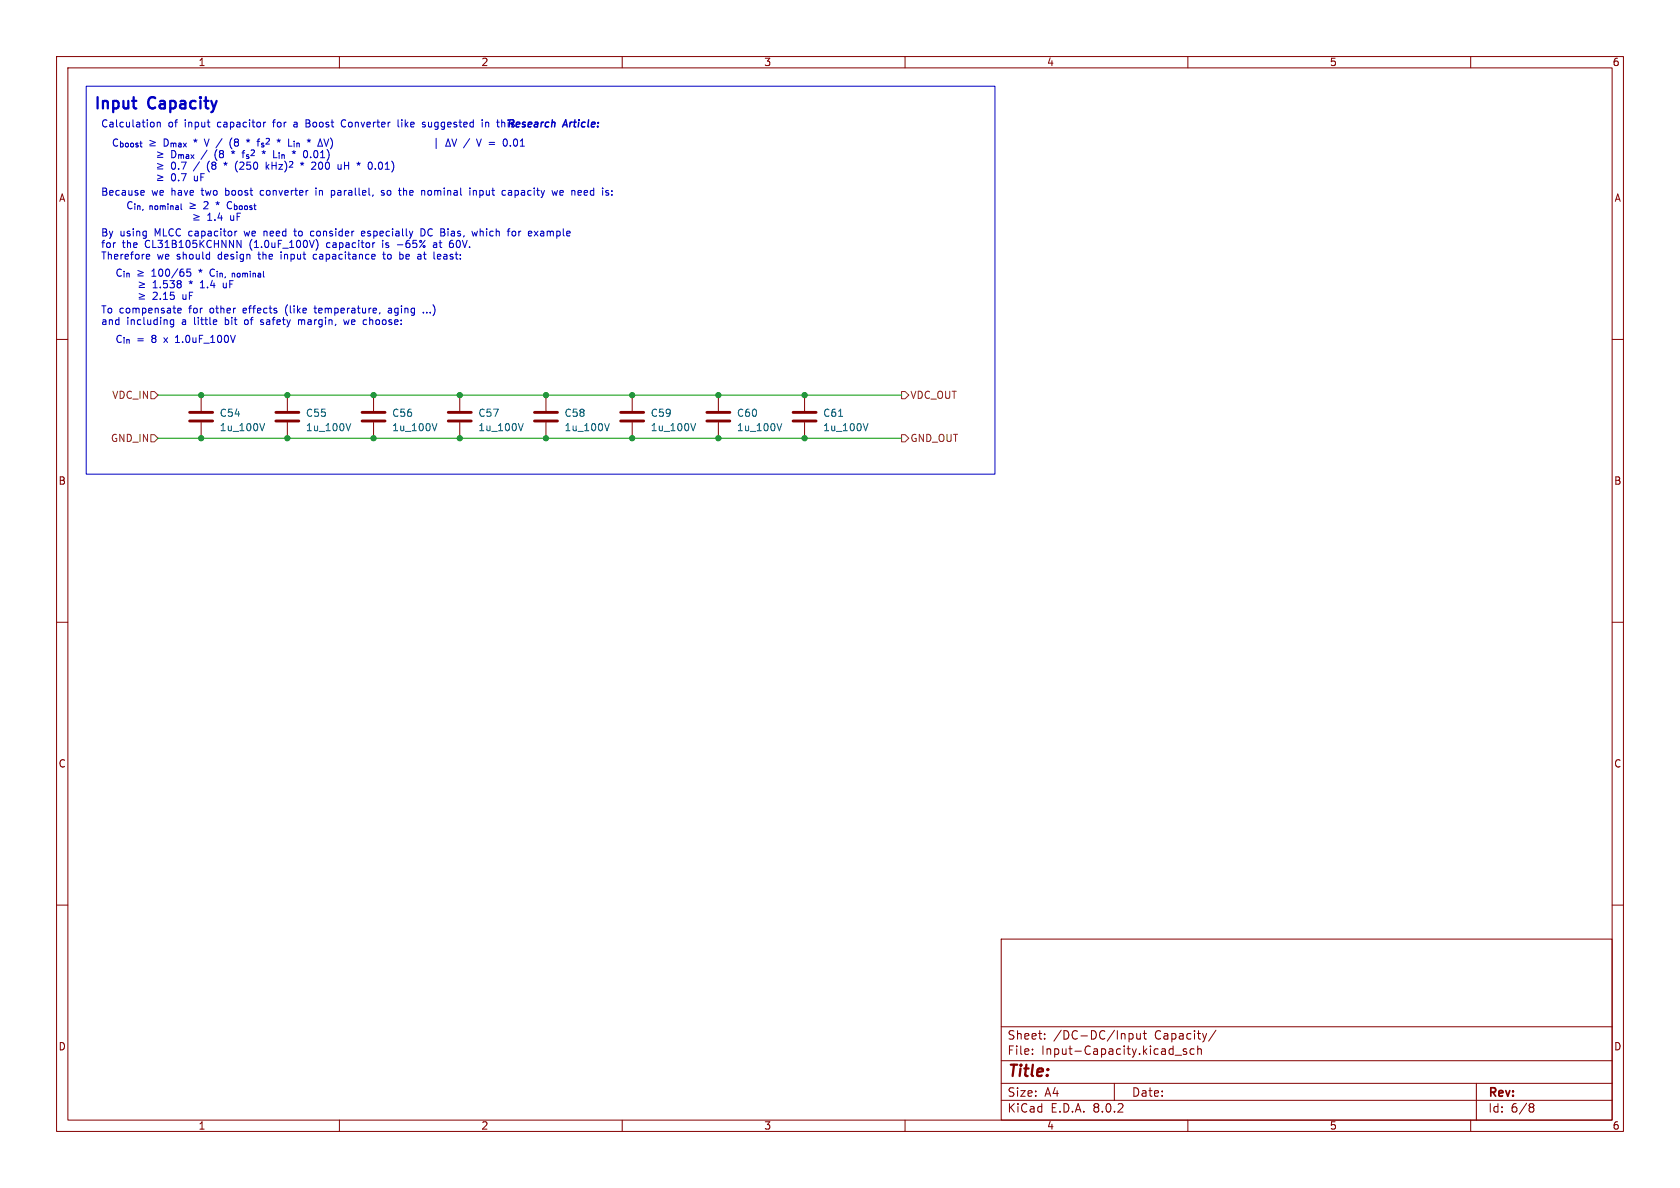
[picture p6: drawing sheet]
<svg xmlns="http://www.w3.org/2000/svg" width="297mm" height="210mm" viewBox="0 0 297 210" stroke-linecap="round" stroke-linejoin="round" font-family="sans-serif">
<g fill="none" stroke="#840000" stroke-width=".18">
<path d="M10 10h277v190h-277zM12 12h273v186h-273zM60 10v2M110 10v2M160 10v2M210 10v2M260 10v2M10 60h2M285 60h2M35.6 69.9v2.7M35.6 74.7v2.8M50.8 69.9v2.7"/>
<path d="M50.8 74.7v2.8M66 69.9v2.7M66 74.7v2.8M81.3 69.9v2.7M81.3 74.7v2.8M96.5 69.9v2.7M96.5 74.7v2.8M111.8 69.9v2.7M111.8 74.7v2.8M127 69.9v2.7M127 74.7v2.8M142.2 69.9v2.7"/>
<path d="M142.2 74.7v2.8M10 110h2M285 110h2M10 160h2M285 160h2M177 166h108v32h-108zM60 198v2M110 198v2M160 198v2M177 194.5h108M177 191.5h108M177 187.5h108"/>
<path d="M177 181.5h108M182.5 186.3v.1M182.5 185.5v.1M184.7 183.6v.1M184.7 182.8v.1M197 191.5v3M199.6 182.7v1.5M199.6 182.8l.4-.1 .3 .3v.4l-.1 .2h-.6M201 182.7v.9l.4 .1 .2-.1M201.6 182.7v1M202.1 182.7h.6M202.3 182.2v1.3l.4 .2"/>
<path d="M207.7 186.5h1.2M209.7 185.5l-.3-.1-.2 .2v.2l.5 .2v.3h-.5M210 198v2M211.1 185.5l-.4-.1-.3 .3v.4l.1 .2h.6M211.7 185.5l.3-.1 .3 .1 .1 .9M211.7 184.9v1.5M215 182.1l-1.3 2M260 198v2M261 191.5v6.5M270.6 195.1h.3l.3 .3-.3 .3M270.6 195.7h.3M270.9 195.7l.2 .2 .1 .4-.3 .3h-.3"/>
</g>
<g fill="none" stroke="#840000" stroke-width=".51">
<path d="M33.5 74.4h4.1M33.5 72.9h4.1M48.8 74.4h4M48.8 72.9h4M64 74.4h4.1M64 72.9h4.1M79.2 74.4h4.1M79.2 72.9h4.1M94.5 74.4h4.1M94.5 72.9h4.1M109.7 74.4h4.1M109.7 72.9h4.1"/>
<path d="M125 74.4h4M125 72.9h4M140.2 74.4h4.1M140.2 72.9h4.1"/>
</g>
<path d="M46.8 74.9l-.5 1.2M62 74.9l-.4 1.2M77.2 74.9l-.4 1.2M92.5 74.9l-.4 1.2M107.7 74.9l-.4 1.2M123 74.9l-.5 1.2M138.2 74.9l-.4 1.2M148.2 73.6h.8M153.4 74.9l-.4 1.2" fill="none" stroke="#006464" stroke-width=".18"/>
<path d="M26.7 69.2h.6l.6 .7-.6 .6h-.6zM26.7 76.8h.6l.6 .7-.6 .6h-.6zM159.4 69.2h.6l.7 .7-.7 .6h-.6zM159.4 76.8h.6l.7 .7-.7 .6h-.6z" fill="none" stroke="#725600" stroke-width=".18"/>
<g fill="none" stroke="#0000c2" stroke-width=".18">
<path d="M15.2 15.2h160.7v68.6h-160.7zM25.1 33.7h.3l.1 .3-.6 .1M25.4 34.5h-.3M27 21.6l.3 .2v.4l-.3 .2M27.4 36.6l.2-.2 .3 .2-.1 .4-.2 .1-.2-.2M27.8 21.7l.2-.1 .3 .1v.7M27.8 21.6v.8M27.8 27.8h1M27.8 26.9l1 .3-1 .4M27.8 29.9h1M27.8 28.9l1 .4-1 .3M27.8 31.9h1"/>
<path d="M27.8 30.9l1 .4-1 .4M34.2 38.9h1M34.2 37.9l1 .4-1 .4M34.9 31.1v.9M34.9 31.9l-.2 .1M35.3 28.6l-1.1 1.6M36.1 35.7l.4-.1 .3 .4-.8 .9h.8M37.4 29l.3 .2M37.7 29.2l-.3 .2 .1 .4 .2 .1h.3M37.7 29.2h.2M37.9 29.2l.1 .1M38 29.1l-.1 .1"/>
<path d="M39 27.2h.3M39.3 27.2h.1M39.4 27.1l-.1 .1M39.4 27.8l-.4 .1M41 24.4a1.47 1.47 0 0 0 0 1.9M41.7 29.9l.3 .5M41.9 38.3h.4M42.6 36.4l.2 .2v.3l-.2 .2M42.9 28.7l.2 .2v.3l-.8 .7h.8M43.2 36.9l.2 .2 .4-.2M43.6 24.7l.3 .2M43.9 24.6v.3"/>
<path d="M43.9 24.9l-.2 .2M43.9 24.9l.1 .2M44 27.9l-.1 .1h-.3M44.2 24.7l-.3 .2M44.6 36.9l-.2 .2-.3-.1M44.8 26.5l-.4 .1M44.9 36.4h.4M44.9 26.9l-.5 .6h.6M45 36v.9l.3 .2M46.2 33.7l-.2 .2v.4l.2 .2M46.6 21.6v.8M46.6 25.3h-.2l-.2 .1 .1 .2 .3 .1v.2h-.4"/>
<path d="M47 21.6l-.4 .2M47 24.6l.4-.1 .2 .2-.6 .8h.6M48.1 28.7v1.2M48.1 29.3h.7M48.8 28.7v1.2M49 24.7l.3 .2M49.3 24.6v.3M49.3 24.9l-.2 .2M49.3 24.9l.2 .2M49.6 24.7l-.3 .2M52 25v.1M52 25.3v.7"/>
<path d="M52.1 21.6l-.1 .1M52.1 22l-.2 .1 .2 .3M52.5 25.4l.4-.1v.7M52.5 25.3v.7M54.1 22.4h.5M54.1 21.2h.4M54.1 21.8h.4M54.3 24.7l.3 .2M54.6 24.6v.3M54.6 24.9l-.2 .2M54.6 24.9l.2 .2M54.9 24.7l-.3 .2"/>
<path d="M55.9 33.2v.2M55.9 33.7v.8M57.3 24.6l.4 1.2 .4-1.2M58.4 24.4a1.47 1.47 0 0 1 .1 1.9M58.6 33.7h.3l.2 .1M58.6 33.7v1.2M59.1 34.4l-.2 .1h-.3M60.9 21.2a.64 .64 0 0 0-.6 .6 .64 .64 0 0 0 .6 .6M60.9 29.3h.7M61.6 28.7v1.2M65.5 28.7a.79 .79 0 0 1 0 1.2M67.9 33.7h-.3l-.2 .1 .1 .2 .4 .1v.4h-.5"/>
<path d="M70.4 21.2v1.1l.2 .1M71 21.2v.1M71 21.6v.8M71.3 33.2v1.3M71.5 33.7l-.2 .1M74.7 21.7h.5M74.7 22l.5 .2v.2h-.4M75 33.7l.1 .8M75.7 33.8v.6M77.1 24.4v1.9M79.2 24.6l.4 1.2h-.8zM79.9 24.6l.4 1.2 .4-1.2"/>
<path d="M83 24.5l-1.1 1.6M83.1 33.2v.2M83.1 33.7v.8M83.7 33.8l.2-.1h.3v.8M83.7 33.7v.8M84.2 24.6l.5 1.2 .4-1.2M85.2 21.2v.1M85.2 21.6v.8M85.9 21.7l.3-.1 .2 .2M85.9 21.6v.8M86.5 25.2h.9M86.5 25.5h.9"/>
<path d="M89.1 21.6l-.3 .1M89.2 33.7h.2M89.3 24.6a.68 .68 0 0 1 .4 .6 .68 .68 0 0 1-.4 .6M89.4 34.5h-.2M89.9 33.7h.5M90.2 25.7v.1M90.3 34h-.3l-.2 .2 .1 .3h.4M90.9 24.7l.2-.1a.68 .68 0 0 1 .4 .6 .68 .68 0 0 1-.4 .6l-.2-.1-.1-.3zM92 25.8h.7M92 24.9l.3-.3v1.2M98.6 33.7l-.3 .8-.2-.6-.3 .6M99.4 33.7h-.2l-.2 .1v.7h.4"/>
<path d="M99.6 34l-.6 .1M102.7 33.7l.1 .3-.6 .1M108.2 34.4v.1M108.2 33.7v.1M25.9 45.7h.5M25.9 45h.4l.2 .3-.6 .1M30.7 56.5v1.1l-.2 .2-.3-.1M30.7 56.6l-.4-.1-.2 .3 .1 .5h.5M31.1 59.6h-.1M31.4 54.9l.6-.1v-.3h-.4l-.2 .2 .1 .6h.5M32.3 52.1v.6l.4 .2M33.4 49.8l.3 .1"/>
<path d="M33.7 47.6h-.6l-.1 .6 .2-.1h.4l.1 .2v.4l-.2 .1-.5-.1M33.7 49.6v.3M33.7 49.9l-.2 .3M33.7 49.9l.2 .3M34 49.8l-.3 .1M35.4 50.9h.7M35.4 50l.4-.4v1.3M38.3 56.6v.2l-.6 .1M39.5 50.7l.2 .2 .3-.1M40 50v.9M41.5 40.9v.8M41.9 40.9l-.4 .2"/>
<path d="M41.9 42.5l.7 1.3v-1.3M42.9 48.3v.7M42.9 48.4l.3-.1 .1 .1M43.3 48.4v.6M43.3 56.6l-.1 .2 .1 .5M43.7 48.3h-.2l-.2 .1M46.1 57.3l.3 .1M46.4 56.5l-.3 .2v.2h.3M46.7 40.9v.8M46.8 40.9l-.1 .1M49.7 45v.8M50.6 54.2l-.1 .5 .1 .7"/>
<path d="M51.9 40.9h.5M52.1 40.4v1.1l.3 .2M52.8 56.6l.3-.1 .2 .2M52.8 56.5v.9M55 41.6l.1 .1h.4M55.5 54.5h.5M55.5 40.9h-.4l-.1 .1M55.7 54.1v1l.3 .2M55.9 45h-.4l-.1 .2v.5l.5 .1M55.9 42.4a1.49 1.49 0 0 1 0 1.8M60.8 56.5l.2 .9 .2-.6 .3 .6 .2-.9M63.9 41.3l.6-.1-.1-.3h-.3l-.2 .1 .1 .7h.4"/>
<path d="M66.1 45l.2 .3-.6 .1M66.3 45.7l-.2 .1M66.3 42.9l-.3 .1M67.2 55.3l-.2 .2M67.7 45h.4M67.7 42.9v.9M67.8 44.5v1.1l.3 .2M68.7 54.5h.5M69.2 54.8h-.4l-.2 .2 .2 .3h.4M70.3 43.3h.9M70.8 45h.4l.1 .2-.1 .5-.4 .1M74.4 45v.8"/>
<path d="M74.4 45.7l-.1 .1M74.4 45.3h-.1M74.4 40.4a.64 .64 0 0 1 .8 .7 .64 .64 0 0 1-.8 .6zM74.8 55.2v.1M75.5 55.2v.1M76.7 43h.4M77.2 43.2l-.4 .1-.2 .2 .2 .3 .4-.1M77.3 45.6l.2 .2 .4-.1M77.9 45h-.4l-.2 .1M77.9 45.3l-.6 .1M79.7 43h.2l.3 .2-.1 .4-.4 .2M84.4 40.9l-.2 .8-.3-.6"/>
<path d="M90.6 40.9h.3l.3 .2v.4l-.3 .2h-.3l-.1-.2zM94.4 40.9l.7 .8M95.1 40.9l-.7 .8M31 60.5h.7"/>
</g>
<path d="M27.9 77.5h131.5M27.9 69.9h131.5" fill="none" stroke="#009600" stroke-width=".18"/>
<g fill="#009600" stroke="#009600" stroke-width=".18">
<circle cx="111.8" cy="69.9" r=".46"/>
<circle cx="111.8" cy="77.5" r=".46"/>
<circle cx="127" cy="69.9" r=".46"/>
<circle cx="142.2" cy="77.5" r=".46"/>
<circle cx="142.2" cy="69.9" r=".46"/>
<circle cx="127" cy="77.5" r=".46"/>
<circle cx="81.3" cy="77.5" r=".46"/>
<circle cx="66" cy="77.5" r=".46"/>
<circle cx="50.8" cy="69.9" r=".46"/>
<circle cx="50.8" cy="77.5" r=".46"/>
<circle cx="66" cy="69.9" r=".46"/>
<circle cx="35.6" cy="69.9" r=".46"/>
<circle cx="35.6" cy="77.5" r=".46"/>
<circle cx="96.5" cy="77.5" r=".46"/>
<circle cx="81.3" cy="69.9" r=".46"/>
<circle cx="96.5" cy="69.9" r=".46"/>
</g>
<g font-size="2.8" fill="#0000c2">
<text x="16.5" y="19.4">Input</text>
<text x="26.4" y="19.4">Capacity</text>
</g>
<text font-size="2.8" fill="#840000" x="178" y="190.9">Title:</text>
<g font-size="2.1" fill="#840000">
<text x="178" y="184">Sheet:</text>
<text x="186.2" y="184">/DC-DC/Input</text>
<text x="204.2" y="184">Capacity/</text>
<text x="178" y="186.7">File:</text>
<text x="184.1" y="186.7">Input-Capacity.kicad_sch</text>
<text x="178" y="196.9">KiCad</text>
<text x="178" y="194.1">Size:</text>
<text x="184.7" y="194.1">A4</text>
<text x="185.7" y="196.9">E.D.A.</text>
<text x="193.3" y="196.9">8.0.2</text>
<text x="200" y="194.1">Date:</text>
<text x="263" y="194.3">Rev:</text>
<text x="263" y="196.9">Id:</text>
<text x="267.1" y="196.9">6/8</text>
</g>
<g font-size="1.8" fill="#840000">
<text x="35" y="11.9">1</text>
<text x="85" y="11.9">2</text>
<text x="135" y="11.9">3</text>
<text x="185" y="11.9">4</text>
<text x="235" y="11.9">5</text>
<text x="285" y="11.9">6</text>
<text x="10.3" y="35.9">A</text>
<text x="285.3" y="35.9">A</text>
<text x="10.3" y="85.9">B</text>
<text x="285.3" y="85.9">B</text>
<text x="10.3" y="135.9">C</text>
<text x="285.3" y="135.9">C</text>
<text x="10.3" y="185.9">D</text>
<text x="285.3" y="185.9">D</text>
<text x="35" y="199.9">1</text>
<text x="85" y="199.9">2</text>
<text x="135" y="199.9">3</text>
<text x="185" y="199.9">4</text>
<text x="235" y="199.9">5</text>
<text x="285" y="199.9">6</text>
</g>
<g font-size="1.8" fill="#0000c2">
<text x="17.8" y="22.6">Calculation</text>
<text x="29.7" y="22.6">of</text>
<text x="32.8" y="22.6">input</text>
<text x="38.7" y="22.6">capacitor</text>
<text x="48.8" y="22.6">for</text>
<text x="52.6" y="22.6">a</text>
<text x="54.9" y="22.6">Boost</text>
<text x="61.4" y="22.6">Converter</text>
<text x="71.6" y="22.6">like</text>
<text x="76.2" y="22.6">suggested</text>
<text x="86.9" y="22.6">in</text>
<text x="89.5" y="22.6">Research</text>
<text x="89.8" y="22.6">this</text>
<text x="99.7" y="22.6">Article:</text>
<text x="19.7" y="26">C_{boost}</text>
<text x="26.3" y="26">þÿ&quot;eD_{max} V /</text>
<text x="29.1" y="28">þÿ&quot;eD_{max}</text>
<text x="34.6" y="26">*</text>
<text x="37.3" y="28">/</text>
<text x="39.8" y="28">(8</text>
<text x="41.5" y="26">(8</text>
<text x="43.1" y="28">*</text>
<text x="44.7" y="26">*</text>
<text x="45.2" y="28">f_{s}^{2}L_{in} 0.01)</text>
<text x="48.9" y="28">*</text>
<text x="50.5" y="26">*</text>
<text x="54.6" y="28">*</text>
<text x="56.3" y="26">*</text>
<text x="88.2" y="26">/</text>
<text x="17.8" y="34.7">Because</text>
<text x="26.8" y="34.7">we</text>
<text x="29.1" y="30.1">þÿ&quot;e0.7</text>
<text x="29.1" y="32.1">þÿ&quot;e0.7</text>
<text x="30.4" y="34.7">have</text>
<text x="35.9" y="34.7">two</text>
<text x="36" y="30.1">/</text>
<text x="36" y="32.1">uF</text>
<text x="38.5" y="30.1">(8</text>
<text x="40.3" y="34.7">boost</text>
<text x="41.7" y="30.1">*</text>
<text x="43.9" y="30.1">(250</text>
<text x="46.7" y="34.7">converter</text>
<text x="49.5" y="30.1">kHz)^{2}*</text>
<text x="56.7" y="34.7">in</text>
<text x="58" y="30.1">200</text>
<text x="59.6" y="34.7">parallel,</text>
<text x="62.8" y="30.1">uH</text>
<text x="66.5" y="30.1">*</text>
<text x="68.6" y="30.1">0.01)</text>
<text x="68.7" y="34.7">so</text>
<text x="72" y="34.7">the</text>
<text x="76.2" y="34.7">nominal</text>
<text x="84.9" y="34.7">input</text>
<text x="90.9" y="34.7">capacity</text>
<text x="99.9" y="34.7">we</text>
<text x="103.5" y="34.7">need</text>
<text x="17.8" y="41.9">By</text>
<text x="21.2" y="41.9">using</text>
<text x="22.2" y="37.1">C_{in,</text>
<text x="27.4" y="41.9">MLCC capacitor</text>
<text x="28.8" y="37.1">nominal}</text>
<text x="36.3" y="39.1">þÿ&quot;e1.4</text>
<text x="38.4" y="37.1">þÿ&quot;e2</text>
<text x="43.5" y="37.1">*</text>
<text x="43.7" y="41.9">we</text>
<text x="47.3" y="41.9">need</text>
<text x="52.9" y="41.9">to</text>
<text x="56" y="41.9">consider</text>
<text x="65.2" y="41.9">especially</text>
<text x="75.9" y="41.9">DC Bias,</text>
<text x="85.4" y="41.9">which</text>
<text x="91.9" y="41.9">for</text>
<text x="95.7" y="41.9">example</text>
<text x="17.8" y="43.9">for</text>
<text x="17.8" y="46">Therefore</text>
<text x="21.6" y="43.9">the</text>
<text x="25.7" y="43.9">CL31B105KCHNNN</text>
<text x="27.8" y="46">we</text>
<text x="31.4" y="46">should</text>
<text x="38.8" y="46">design</text>
<text x="44.4" y="43.9">(1.0uF_100V)</text>
<text x="46.2" y="46">the</text>
<text x="50.3" y="46">input</text>
<text x="56.3" y="46">capacitance</text>
<text x="58.2" y="43.9">capacitor</text>
<text x="68.3" y="43.9">is</text>
<text x="68.9" y="46">to</text>
<text x="71.1" y="43.9">-65%</text>
<text x="71.9" y="46">be</text>
<text x="75.3" y="46">at</text>
<text x="77.7" y="43.9">at</text>
<text x="78.4" y="46">least:</text>
<text x="80.7" y="43.9">60V.</text>
<text x="20.3" y="49">C_{in}</text>
<text x="24.2" y="49">þÿ&quot;e100/65</text>
<text x="25" y="51">þÿ&quot;e1.538</text>
<text x="25" y="53.1">þÿ&quot;e2.15</text>
<text x="33.2" y="53.1">uF</text>
<text x="35.5" y="49">*</text>
<text x="36.5" y="51">1.4</text>
<text x="37.6" y="49">C_{in,</text>
<text x="40.7" y="51">uF</text>
<text x="44.2" y="49">nominal}</text>
<text x="17.8" y="55.5">To compensate</text>
<text x="17.8" y="57.5">and</text>
<text x="22.4" y="57.5">including</text>
<text x="32.3" y="57.5">a</text>
<text x="33.5" y="55.5">for</text>
<text x="34.6" y="57.5">little</text>
<text x="37.4" y="55.5">other</text>
<text x="40.2" y="57.5">bit</text>
<text x="43.4" y="55.5">effects</text>
<text x="43.9" y="57.5">of</text>
<text x="46.9" y="57.5">safety</text>
<text x="51.1" y="55.5">(like</text>
<text x="53.8" y="57.5">margin,</text>
<text x="56.5" y="55.5">temperature,</text>
<text x="62.1" y="57.5">we</text>
<text x="65.7" y="57.5">choose:</text>
<text x="69.7" y="55.5">aging</text>
<text x="76.1" y="55.5">...)</text>
<text x="20.3" y="60.7">C_{in}</text>
<text x="24.2" y="60.7">=</text>
<text x="26.9" y="60.7">8</text>
<text x="29.3" y="60.7">x</text>
<text x="31.5" y="60.7">1.0uF_100V</text>
</g>
<g font-size="1.8" fill="#725600">
<text x="19.7" y="70.7">VDC_IN</text>
<text x="160.8" y="70.7">VDC_OUT</text>
<text x="19.5" y="78.3">GND_IN</text>
<text x="160.8" y="78.3">GND_OUT</text>
</g>
<g font-size="1.8" fill="#006464">
<text x="38.7" y="73.9">C54</text>
<text x="38.7" y="76.4">1u_100V</text>
<text x="54" y="73.9">C55</text>
<text x="54" y="76.4">1u_100V</text>
<text x="69.2" y="73.9">C56</text>
<text x="69.2" y="76.4">1u_100V</text>
<text x="84.5" y="73.9">C57</text>
<text x="84.5" y="76.4">1u_100V</text>
<text x="99.7" y="73.9">C58</text>
<text x="99.7" y="76.4">1u_100V</text>
<text x="114.9" y="73.9">C59</text>
<text x="114.9" y="76.4">1u_100V</text>
<text x="130.2" y="73.9">C60</text>
<text x="130.2" y="76.4">1u_100V</text>
<text x="145.4" y="73.9">C61</text>
<text x="145.4" y="76.4">1u_100V</text>
</g>
</svg>
